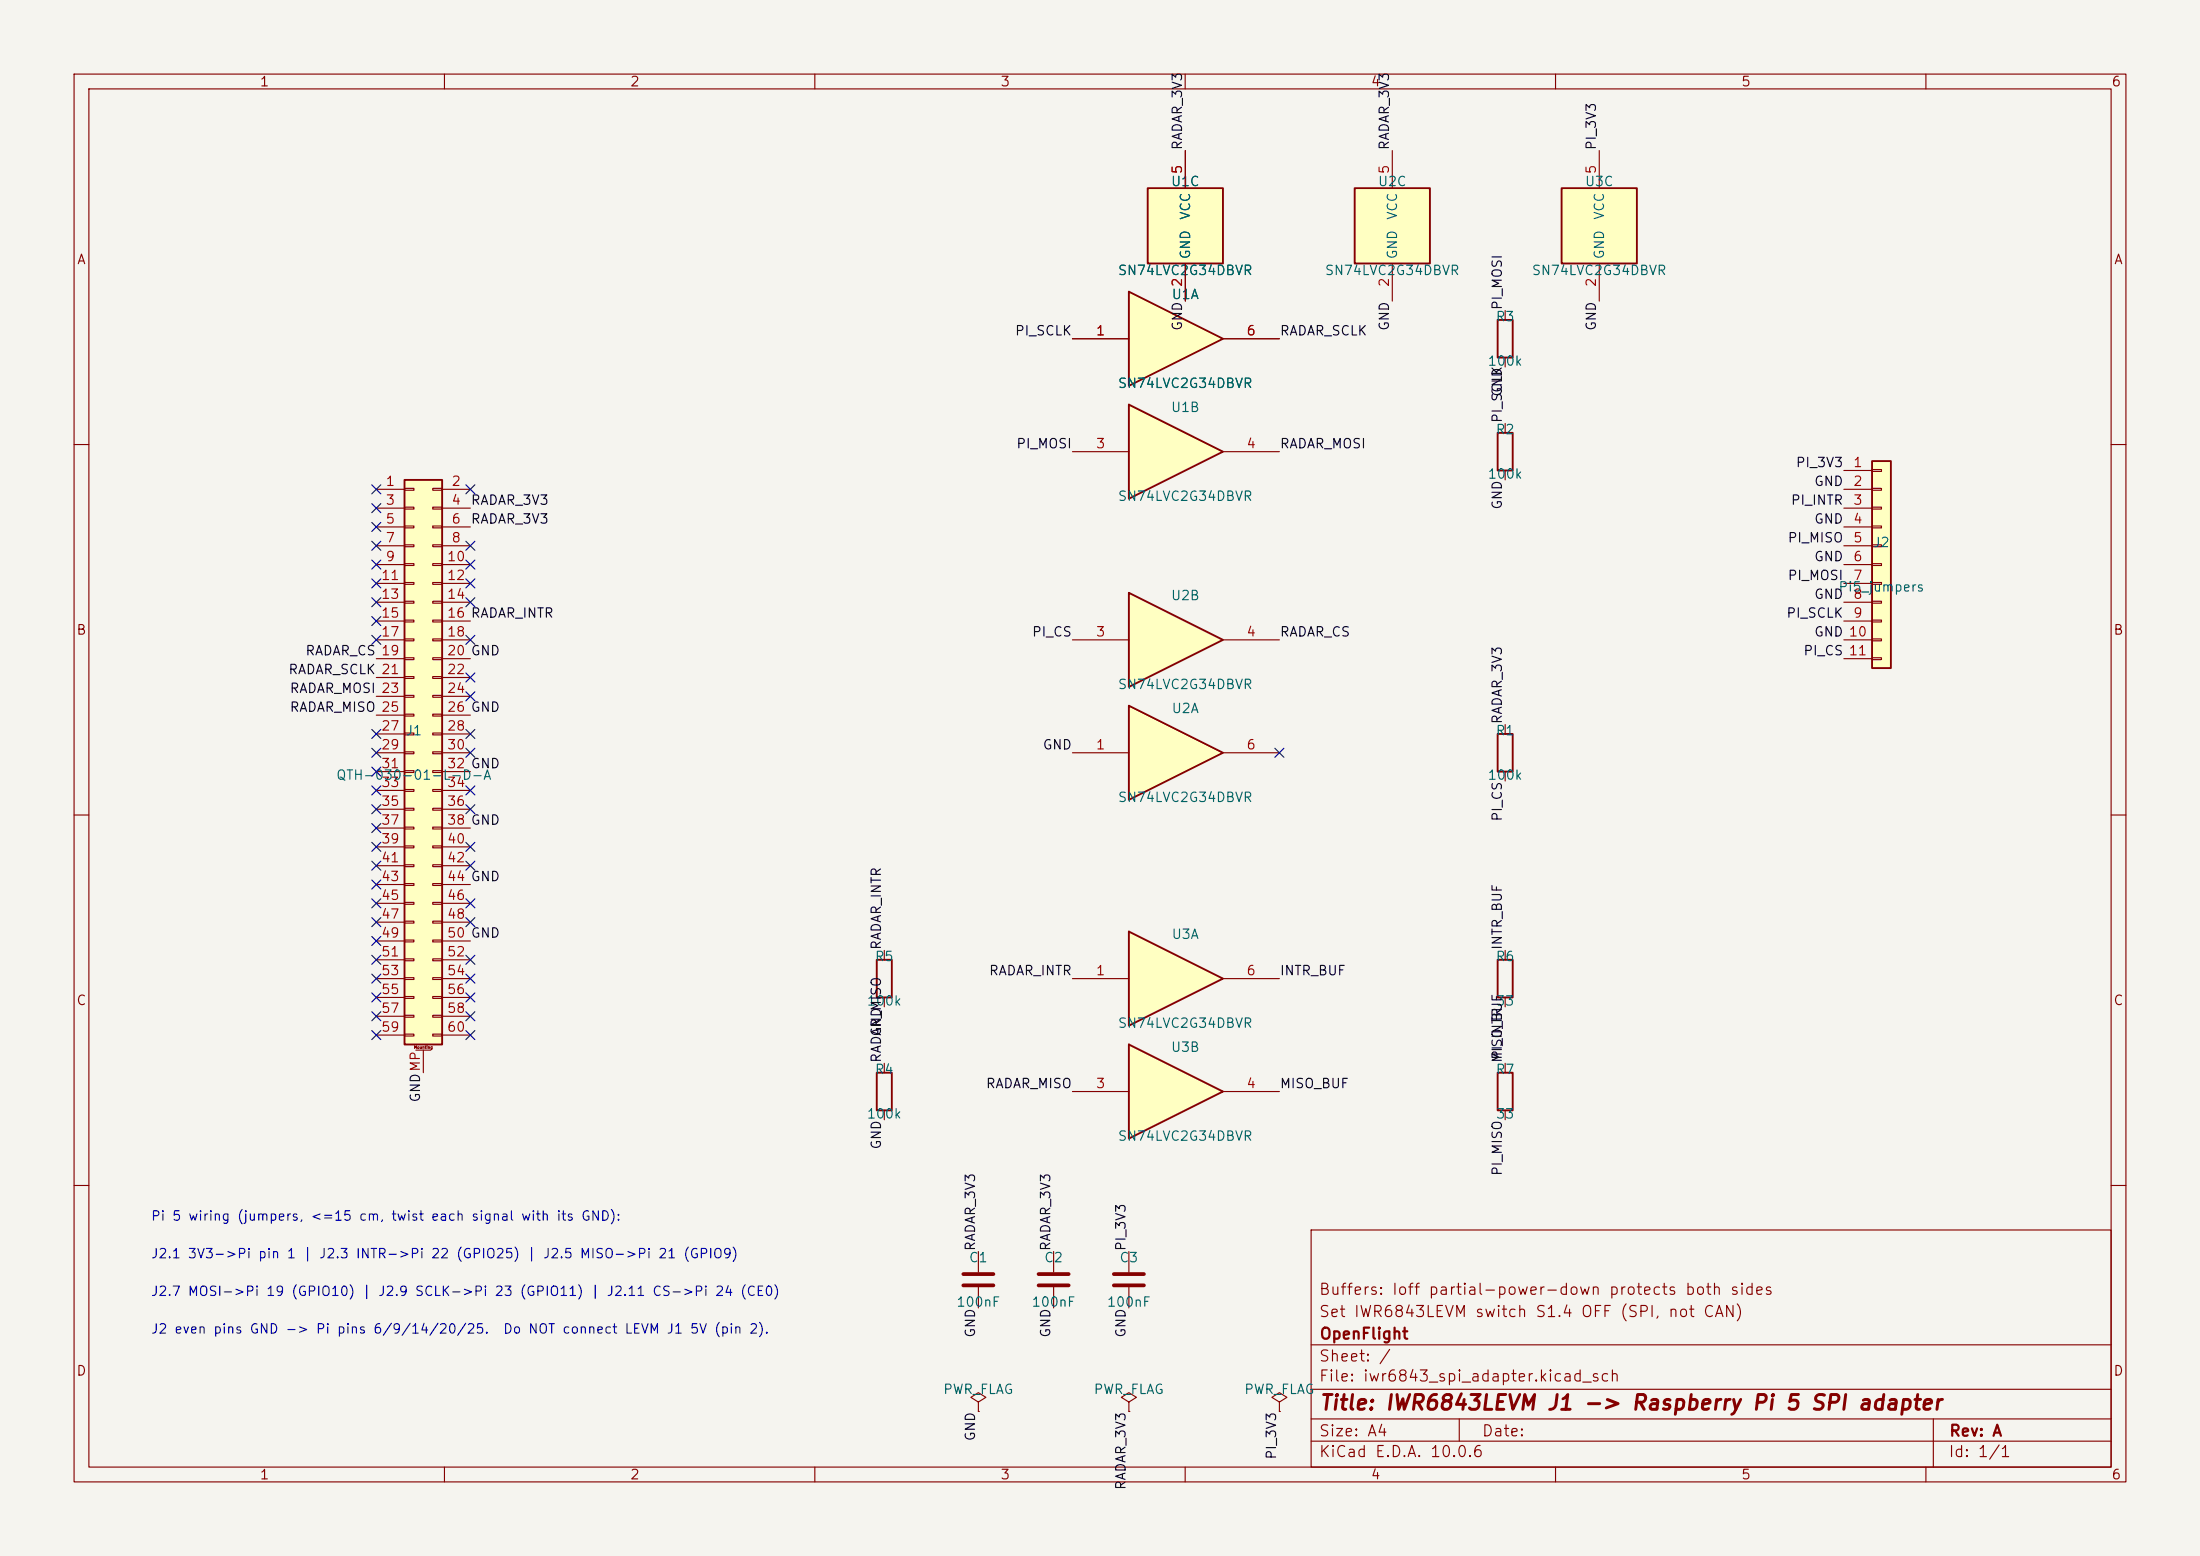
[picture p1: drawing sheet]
<svg xmlns="http://www.w3.org/2000/svg" width="297mm" height="210mm" viewBox="0 0 297 210" stroke-linecap="round" stroke-linejoin="round" font-family="sans-serif">
<path d="M0 0h297v210h-297z" fill="#f5f4ef" stroke="#f5f4ef" stroke-width=".14"/>
<g fill="none" stroke="#840000" stroke-width=".15">
<path d="M10 10h277v190h-277zM12 12h273v186h-273zM60 10v2M110 10v2M160 10v2M210 10v2M260 10v2M10 60h2M285 60h2M10 110h2M285 110h2M10 160h2"/>
<path d="M132.1 168.9v2.8M132.1 173.7v2.8M177 166h108v32h-108zM285 160h2M60 198v2M110 198v2M160 198v2M177 194.5h108M177 191.5h108M177 187.5h108M177 181.5h108M197 191.5v3"/>
<path d="M210 198v2M260 198v2M261 191.5v6.5"/>
</g>
<path d="M130 172h4.1M130 173.5h4.1" fill="none" stroke="#840000" stroke-width=".51"/>
<path d="M54.6 64.8h5.1v76.2h-5.1z" fill="#ffffc2"/>
<path d="M54.6 64.8h5.1v76.2h-5.1z" fill="none" stroke="#840000" stroke-width=".25"/>
<g fill="none" stroke="#840000" stroke-width=".15">
<path d="M50.8 66h3.8M50.8 68.6h3.8M50.8 71.1h3.8M50.8 73.7h3.8M50.8 76.2h3.8M50.8 78.7h3.8M54.6 65.9h1.3v.3h-1.3zM54.6 68.5h1.3v.2h-1.3zM54.6 71h1.3v.2h-1.3zM54.6 73.5h1.3v.3h-1.3zM54.6 76.1h1.3v.2h-1.3zM54.6 78.6h1.3v.3h-1.3z"/>
<path d="M58.4 65.9h1.3v.3h-1.3zM58.4 68.5h1.3v.2h-1.3zM58.4 71h1.3v.2h-1.3zM58.4 73.5h1.3v.3h-1.3zM58.4 76.1h1.3v.2h-1.3zM58.4 78.6h1.3v.3h-1.3zM59.7 66h3.8M59.7 68.6h3.8M59.7 71.1h3.8M59.7 73.7h3.8M59.7 76.2h3.8M59.7 78.7h3.8"/>
<path d="M50.8 81.3h3.8M50.8 83.8h3.8M50.8 86.4h3.8M50.8 88.9h3.8M50.8 91.4h3.8M50.8 94h3.8M50.8 96.5h3.8M50.8 99.1h3.8M54.6 81.2h1.3v.2h-1.3zM54.6 83.7h1.3v.2h-1.3zM54.6 86.2h1.3v.3h-1.3zM54.6 88.8h1.3v.2h-1.3z"/>
<path d="M54.6 91.3h1.3v.3h-1.3zM54.6 93.9h1.3v.2h-1.3zM54.6 96.4h1.3v.2h-1.3zM54.6 98.9h1.3v.3h-1.3zM58.4 81.2h1.3v.2h-1.3zM58.4 83.7h1.3v.2h-1.3zM58.4 86.2h1.3v.3h-1.3zM58.4 88.8h1.3v.2h-1.3zM58.4 91.3h1.3v.3h-1.3zM58.4 93.9h1.3v.2h-1.3zM58.4 96.4h1.3v.2h-1.3zM58.4 98.9h1.3v.3h-1.3z"/>
<path d="M59.7 81.3h3.8M59.7 83.8h3.8M59.7 86.4h3.8M59.7 88.9h3.8M59.7 91.4h3.8M59.7 94h3.8M59.7 96.5h3.8M59.7 99.1h3.8M50.8 101.6h3.8M50.8 104.1h3.8M50.8 106.7h3.8M50.8 109.2h3.8"/>
<path d="M50.8 111.8h3.8M50.8 114.3h3.8M50.8 116.8h3.8M50.8 119.4h3.8M54.6 101.5h1.3v.2h-1.3zM54.6 104h1.3v.3h-1.3zM54.6 106.6h1.3v.2h-1.3zM54.6 109.1h1.3v.2h-1.3zM54.6 111.6h1.3v.3h-1.3zM54.6 114.2h1.3v.2h-1.3zM54.6 116.7h1.3v.3h-1.3zM54.6 119.3h1.3v.2h-1.3z"/>
<path d="M58.4 101.5h1.3v.2h-1.3zM58.4 104h1.3v.3h-1.3zM58.4 106.6h1.3v.2h-1.3zM58.4 109.1h1.3v.2h-1.3zM58.4 111.6h1.3v.3h-1.3zM58.4 114.2h1.3v.2h-1.3zM58.4 116.7h1.3v.3h-1.3zM58.4 119.3h1.3v.2h-1.3zM59.7 101.6h3.8M59.7 104.1h3.8M59.7 106.7h3.8M59.7 109.2h3.8"/>
<path d="M59.7 111.8h3.8M59.7 114.3h3.8M59.7 116.8h3.8M59.7 119.4h3.8M50.8 121.9h3.8M50.8 124.5h3.8M50.8 127h3.8M50.8 129.5h3.8M50.8 132.1h3.8M50.8 134.6h3.8M50.8 137.2h3.8M50.8 139.7h3.8"/>
<path d="M54.6 121.8h1.3v.2h-1.3zM54.6 124.3h1.3v.3h-1.3zM54.6 126.9h1.3v.2h-1.3zM54.6 129.4h1.3v.3h-1.3zM54.6 132h1.3v.2h-1.3zM54.6 134.5h1.3v.2h-1.3zM54.6 137h1.3v.3h-1.3zM54.6 139.6h1.3v.2h-1.3zM58.4 121.8h1.3v.2h-1.3zM58.4 124.3h1.3v.3h-1.3zM58.4 126.9h1.3v.2h-1.3zM58.4 129.4h1.3v.3h-1.3z"/>
<path d="M58.4 132h1.3v.2h-1.3zM58.4 134.5h1.3v.2h-1.3zM58.4 137h1.3v.3h-1.3zM58.4 139.6h1.3v.2h-1.3zM59.7 121.9h3.8M59.7 124.5h3.8M59.7 127h3.8M59.7 129.5h3.8M59.7 132.1h3.8M59.7 134.6h3.8M59.7 137.2h3.8M59.7 139.7h3.8"/>
<path d="M56.1 141.7h2.1M57.1 141.7v3.1"/>
</g>
<path d="M210.8 25.4h10.2v10.2h-10.2z" fill="#ffffc2"/>
<path d="M210.8 25.4h10.2v10.2h-10.2z" fill="none" stroke="#840000" stroke-width=".25"/>
<path d="M215.9 20.3v5.1M215.9 35.6v5" fill="none" stroke="#840000" stroke-width=".15"/>
<path d="M182.9 25.4h10.1v10.2h-10.1z" fill="#ffffc2"/>
<path d="M182.9 25.4h10.1v10.2h-10.1zM118.4 144.8h2v5.1h-2z" fill="none" stroke="#840000" stroke-width=".25"/>
<path d="M188 20.3v5.1M188 35.6v5M119.4 143.5v1.3M119.4 149.9v1.2" fill="none" stroke="#840000" stroke-width=".15"/>
<path d="M252.7 62.2h2.6v28h-2.6z" fill="#ffffc2"/>
<path d="M252.7 62.2h2.6v28h-2.6z" fill="none" stroke="#840000" stroke-width=".25"/>
<g fill="none" stroke="#840000" stroke-width=".15">
<path d="M248.9 63.5h3.8M248.9 66h3.8M248.9 68.6h3.8M248.9 71.1h3.8M248.9 73.7h3.8M248.9 76.2h3.8M248.9 78.7h3.8M252.7 63.4h1.3v.2h-1.3zM252.7 65.9h1.3v.3h-1.3zM252.7 68.5h1.3v.2h-1.3zM252.7 71h1.3v.2h-1.3zM252.7 73.5h1.3v.3h-1.3z"/>
<path d="M252.7 76.1h1.3v.2h-1.3zM252.7 78.6h1.3v.3h-1.3zM248.9 81.3h3.8M248.9 83.8h3.8M248.9 86.4h3.8M248.9 88.9h3.8M252.7 81.2h1.3v.2h-1.3zM252.7 83.7h1.3v.2h-1.3zM252.7 86.2h1.3v.3h-1.3zM252.7 88.8h1.3v.2h-1.3z"/>
</g>
<path d="M154.9 25.4h10.2v10.2h-10.2z" fill="#ffffc2"/>
<path d="M154.9 25.4h10.2v10.2h-10.2zM118.4 129.5h2v5.1h-2z" fill="none" stroke="#840000" stroke-width=".25"/>
<path d="M160 20.3v5.1M160 35.6v5M119.4 128.3v1.2M119.4 134.6v1.3" fill="none" stroke="#840000" stroke-width=".15"/>
<path d="M152.4 54.6l12.7 6.4-12.7 6.3z" fill="#ffffc2"/>
<path d="M152.4 54.6l12.7 6.4-12.7 6.3z" fill="none" stroke="#840000" stroke-width=".25"/>
<path d="M144.8 61h7.6M165.1 61h7.6" fill="none" stroke="#840000" stroke-width=".15"/>
<path d="M152.4 39.4l12.7 6.3-12.7 6.4z" fill="#ffffc2"/>
<path d="M152.4 39.4l12.7 6.3-12.7 6.4zM202.2 43.2h2v5.1h-2zM202.2 58.4h2v5.1h-2z" fill="none" stroke="#840000" stroke-width=".25"/>
<path d="M144.8 45.7h7.6M165.1 45.7h7.6M203.2 41.9v1.3M203.2 48.3v1.2M203.2 57.2v1.2M203.2 63.5v1.3M132.1 189.2l1-.6-1-.6-1 .6 1 .6v1.3M132.1 190.5h.1M152.4 189.2l1-.6-1-.6-1 .6 1 .6v1.3M152.4 190.5h.1M172.7 189.2l1-.6-1-.6-1 .6 1 .6v1.3M172.7 190.5h.1" fill="none" stroke="#840000" stroke-width=".15"/>
<path d="M152.4 95.3l12.7 6.3-12.7 6.4z" fill="#ffffc2"/>
<path d="M152.4 95.3l12.7 6.3-12.7 6.4z" fill="none" stroke="#840000" stroke-width=".25"/>
<path d="M144.8 101.6h7.6M165.1 101.6h7.6" fill="none" stroke="#840000" stroke-width=".15"/>
<path d="M152.4 141l12.7 6.3-12.7 6.4z" fill="#ffffc2"/>
<path d="M152.4 141l12.7 6.3-12.7 6.4z" fill="none" stroke="#840000" stroke-width=".25"/>
<path d="M144.8 147.3h7.6M165.1 147.3h7.6" fill="none" stroke="#840000" stroke-width=".15"/>
<path d="M152.4 125.7l12.7 6.4-12.7 6.3z" fill="#ffffc2"/>
<path d="M202.2 99.1h2v5h-2zM152.4 125.7l12.7 6.4-12.7 6.3zM202.2 144.8h2v5.1h-2z" fill="none" stroke="#840000" stroke-width=".25"/>
<path d="M203.2 97.8v1.3M203.2 104.1v1.3M144.8 132.1h7.6M165.1 132.1h7.6M203.2 143.5v1.3M203.2 149.9v1.2M152.4 168.9v2.8M152.4 173.7v2.8" fill="none" stroke="#840000" stroke-width=".15"/>
<path d="M150.4 172h4M150.4 173.5h4" fill="none" stroke="#840000" stroke-width=".51"/>
<path d="M152.4 80l12.7 6.4-12.7 6.3z" fill="#ffffc2"/>
<path d="M152.4 80l12.7 6.4-12.7 6.3zM202.2 129.5h2v5.1h-2z" fill="none" stroke="#840000" stroke-width=".25"/>
<path d="M160 20.3v5.1M160 35.6v5M144.8 45.7h7.6M165.1 45.7h7.6M144.8 86.4h7.6M165.1 86.4h7.6M203.2 128.3v1.2M203.2 134.6v1.3M142.2 168.9v2.8M142.2 173.7v2.8" fill="none" stroke="#840000" stroke-width=".15"/>
<path d="M140.2 172h4.1M140.2 173.5h4.1" fill="none" stroke="#840000" stroke-width=".51"/>
<g fill="none" stroke="#000084" stroke-width=".15">
<path d="M50.2 65.4l1.2 1.2M50.2 68l1.2 1.2M50.2 70.5l1.2 1.2M50.2 73.1l1.2 1.2M50.2 75.6l1.2 1.2M50.2 78.1l1.2 1.2M51.4 65.4l-1.2 1.2M51.4 78.1l-1.2 1.2M51.4 68l-1.2 1.2M51.4 70.5l-1.2 1.2M51.4 73.1l-1.2 1.2M51.4 75.6l-1.2 1.2"/>
<path d="M62.9 78.1l1.2 1.2M62.9 65.4l1.2 1.2M62.9 73.1l1.2 1.2M62.9 75.6l1.2 1.2M64.1 73.1l-1.2 1.2M64.1 65.4l-1.2 1.2M64.1 75.6l-1.2 1.2M64.1 78.1l-1.2 1.2M50.2 85.8l1.2 1.2M50.2 80.7l1.2 1.2M50.2 83.2l1.2 1.2M50.2 98.5l1.2 1.2"/>
<path d="M51.4 85.8l-1.2 1.2M51.4 80.7l-1.2 1.2M51.4 83.2l-1.2 1.2M51.4 98.5l-1.2 1.2M62.9 93.4l1.2 1.2M62.9 98.5l1.2 1.2M62.9 85.8l1.2 1.2M62.9 80.7l1.2 1.2M62.9 90.8l1.2 1.2M64.1 93.4l-1.2 1.2M64.1 98.5l-1.2 1.2M64.1 85.8l-1.2 1.2"/>
<path d="M64.1 90.8l-1.2 1.2M64.1 80.7l-1.2 1.2M50.2 116.2l1.2 1.2M50.2 108.6l1.2 1.2M50.2 118.8l1.2 1.2M50.2 113.7l1.2 1.2M50.2 111.2l1.2 1.2M50.2 106.1l1.2 1.2M50.2 101l1.2 1.2M50.2 103.5l1.2 1.2M51.4 106.1l-1.2 1.2M51.4 118.8l-1.2 1.2"/>
<path d="M51.4 116.2l-1.2 1.2M51.4 113.7l-1.2 1.2M51.4 111.2l-1.2 1.2M51.4 108.6l-1.2 1.2M51.4 101l-1.2 1.2M51.4 103.5l-1.2 1.2M62.9 116.2l1.2 1.2M62.9 113.7l1.2 1.2M62.9 101l1.2 1.2M62.9 108.6l1.2 1.2M62.9 106.1l1.2 1.2M64.1 116.2l-1.2 1.2"/>
<path d="M64.1 113.7l-1.2 1.2M64.1 108.6l-1.2 1.2M64.1 106.1l-1.2 1.2M64.1 101l-1.2 1.2M172.1 101l1.2 1.2M173.3 101l-1.2 1.2M50.2 126.4l1.2 1.2M50.2 139.1l1.2 1.2M50.2 136.6l1.2 1.2M50.2 134l1.2 1.2M50.2 131.5l1.2 1.2M50.2 128.9l1.2 1.2"/>
<path d="M50.2 123.9l1.2 1.2M50.2 121.3l1.2 1.2M51.4 139.1l-1.2 1.2M51.4 136.6l-1.2 1.2M51.4 134l-1.2 1.2M51.4 131.5l-1.2 1.2M51.4 128.9l-1.2 1.2M51.4 126.4l-1.2 1.2M51.4 123.9l-1.2 1.2M51.4 121.3l-1.2 1.2M62.9 139.1l1.2 1.2M62.9 136.6l1.2 1.2"/>
<path d="M62.9 134l1.2 1.2M62.9 131.5l1.2 1.2M62.9 128.9l1.2 1.2M62.9 121.3l1.2 1.2M62.9 123.9l1.2 1.2M64.1 139.1l-1.2 1.2M64.1 136.6l-1.2 1.2M64.1 134l-1.2 1.2M64.1 131.5l-1.2 1.2M64.1 128.9l-1.2 1.2M64.1 123.9l-1.2 1.2M64.1 121.3l-1.2 1.2"/>
</g>
<text font-size="2" fill="#840000" x="178" y="190.8">Title: IWR6843LEVM J1 -&gt; Raspberry Pi 5 SPI adapter</text>
<g font-size="1.5" fill="#840000">
<text x="178" y="178.1">Set IWR6843LEVM switch S1.4 OFF (SPI, not CAN)</text>
<text x="178" y="175.1">Buffers: Ioff partial-power-down protects both sides</text>
<text x="178" y="184.1">Sheet: /</text>
<text x="178" y="181.1">OpenFlight</text>
<text x="178" y="186.8">File: iwr6843_spi_adapter.kicad_sch</text>
<text x="178" y="197">KiCad E.D.A. 10.0.6</text>
<text x="178" y="194.2">Size: A4</text>
<text x="200" y="194.2">Date:</text>
<text x="263" y="197">Id: 1/1</text>
<text x="263" y="194.2">Rev: A</text>
</g>
<g font-size="1.3" fill="#840000">
<text x="35" y="12">1</text>
<text x="85" y="12">2</text>
<text x="135" y="12">3</text>
<text x="185" y="12">4</text>
<text x="235" y="12">5</text>
<text x="285" y="12">6</text>
<text x="10.3" y="36">A</text>
<text x="285.3" y="36">A</text>
<text x="10.2" y="86">B</text>
<text x="285.2" y="86">B</text>
<text x="10.2" y="136">C</text>
<text x="285.2" y="136">C</text>
<text x="10.2" y="186">D</text>
<text x="285.2" y="186">D</text>
<text x="35" y="200">1</text>
<text x="85" y="200">2</text>
<text x="135" y="200">3</text>
<text x="185" y="200">4</text>
<text x="235" y="200">5</text>
<text x="285" y="200">6</text>
</g>
<g font-size="1.3" fill="#a90000">
<text x="159.9" y="23.6" transform="rotate(-90 159.9 23.6)">5</text>
<text x="187.8" y="23.6" transform="rotate(-90 187.8 23.6)">5</text>
<text x="215.8" y="23.6" transform="rotate(-90 215.8 23.6)">5</text>
<text x="159.9" y="38.8" transform="rotate(-90 159.9 38.8)">2</text>
<text x="187.8" y="38.8" transform="rotate(-90 187.8 38.8)">2</text>
<text x="215.8" y="38.8" transform="rotate(-90 215.8 38.8)">2</text>
<text x="147.9" y="45.6">1</text>
<text x="168.2" y="45.6">6</text>
<text x="52" y="65.9">1</text>
<text x="60.9" y="65.9">2</text>
<text x="147.9" y="60.8">3</text>
<text x="168.2" y="60.8">4</text>
<text x="250.1" y="63.4">1</text>
<text x="250.1" y="65.9">2</text>
<text x="52" y="68.4">3</text>
<text x="52" y="71">5</text>
<text x="60.9" y="68.4">4</text>
<text x="60.9" y="71">6</text>
<text x="250.1" y="68.4">3</text>
<text x="250.1" y="71">4</text>
<text x="52" y="73.5">7</text>
<text x="52" y="76.1">9</text>
<text x="60.3" y="76.1">10</text>
<text x="60.9" y="73.5">8</text>
<text x="250.1" y="73.5">5</text>
<text x="250.1" y="76.1">6</text>
<text x="51.4" y="78.6">11</text>
<text x="51.4" y="81.1">13</text>
<text x="51.4" y="83.7">15</text>
<text x="60.3" y="78.6">12</text>
<text x="60.3" y="81.1">14</text>
<text x="60.3" y="83.7">16 RADAR_INTR</text>
<text x="250.1" y="78.6">7</text>
<text x="250.1" y="81.1">8</text>
<text x="250.1" y="83.7">9</text>
<text x="51.4" y="86.2">17</text>
<text x="60.3" y="86.2">18</text>
<text x="60.3" y="88.8">20 GND</text>
<text x="147.9" y="86.2">3</text>
<text x="168.2" y="86.2">4</text>
<text x="60.3" y="91.3">22</text>
<text x="60.3" y="93.8">24</text>
<text x="51.4" y="98.9">27</text>
<text x="51.4" y="101.5">29</text>
<text x="60.3" y="96.4">26 GND</text>
<text x="60.3" y="98.9">28</text>
<text x="60.3" y="101.5">30</text>
<text x="147.9" y="101.5">1</text>
<text x="168.2" y="101.5">6</text>
<text x="51.4" y="104">31</text>
<text x="51.4" y="106.5">33</text>
<text x="60.3" y="104">32 GND</text>
<text x="60.3" y="106.5">34</text>
<text x="51.4" y="109.1">35</text>
<text x="51.4" y="111.6">37</text>
<text x="60.3" y="109.1">36</text>
<text x="60.3" y="111.6">38 GND</text>
<text x="51.4" y="114.2">39</text>
<text x="51.4" y="116.7">41</text>
<text x="51.4" y="119.2">43</text>
<text x="60.3" y="114.2">40</text>
<text x="60.3" y="116.7">42</text>
<text x="60.3" y="119.2">44 GND</text>
<text x="51.4" y="121.8">45</text>
<text x="51.4" y="124.3">47</text>
<text x="60.3" y="121.8">46</text>
<text x="60.3" y="124.3">48</text>
<text x="51.4" y="126.9">49</text>
<text x="51.4" y="129.4">51</text>
<text x="51.4" y="131.9">53</text>
<text x="60.3" y="126.9">50 GND</text>
<text x="60.3" y="129.4">52</text>
<text x="60.3" y="131.9">54</text>
<text x="147.9" y="131.9">1</text>
<text x="168.2" y="131.9">6</text>
<text x="51.4" y="134.5">55</text>
<text x="51.4" y="137">57</text>
<text x="60.3" y="134.5">56</text>
<text x="60.3" y="137">58</text>
<text x="51.4" y="139.6">59</text>
<text x="60.3" y="139.6">60</text>
<text x="147.9" y="147.2">3</text>
<text x="168.2" y="147.2">4</text>
</g>
<g font-size="1.3" fill="#0f0f0f">
<text x="159.9" y="20.3" transform="rotate(-90 159.9 20.3)">RADAR_3V3</text>
<text x="187.8" y="20.3" transform="rotate(-90 187.8 20.3)">RADAR_3V3</text>
<text x="215.8" y="20.3" transform="rotate(-90 215.8 20.3)">PI_3V3</text>
<text x="203.1" y="41.9" transform="rotate(-90 203.1 41.9)">PI_MOSI</text>
<text x="136.9" y="45.6">PI_SCLK</text>
<text x="159.9" y="44.7" transform="rotate(-90 159.9 44.7)">GND</text>
<text x="172.7" y="45.6">RADAR_SCLK</text>
<text x="187.8" y="44.7" transform="rotate(-90 187.8 44.7)">GND</text>
<text x="215.8" y="44.7" transform="rotate(-90 215.8 44.7)">GND</text>
<text x="203.1" y="53.6" transform="rotate(-90 203.1 53.6)">GND</text>
<text x="203.1" y="57.2" transform="rotate(-90 203.1 57.2)">PI_SCLK</text>
<text x="137.1" y="60.8">PI_MOSI</text>
<text x="172.7" y="60.8">RADAR_MOSI</text>
<text x="242.3" y="63.4">PI_3V3</text>
<text x="244.8" y="65.9">GND</text>
<text x="63.5" y="71">RADAR_3V3</text>
<text x="63.5" y="68.5">RADAR_3V3</text>
<text x="203.1" y="68.9" transform="rotate(-90 203.1 68.9)">GND</text>
<text x="241.7" y="68.5">PI_INTR</text>
<text x="244.8" y="71">GND</text>
<text x="241.3" y="73.5">PI_MISO</text>
<text x="244.8" y="76.1">GND</text>
<text x="241.1" y="83.7">PI_SCLK</text>
<text x="241.3" y="78.6">PI_MOSI</text>
<text x="244.8" y="81.2">GND</text>
<text x="41.1" y="88.8">RADAR_CS 19</text>
<text x="139.2" y="86.2">PI_CS</text>
<text x="172.7" y="86.2">RADAR_CS</text>
<text x="243.4" y="88.8">PI_CS 11</text>
<text x="244.8" y="86.2">GND 10</text>
<text x="38.8" y="91.3">RADAR_SCLK 21</text>
<text x="39" y="93.9">RADAR_MOSI 23</text>
<text x="39" y="96.4">RADAR_MISO 25</text>
<text x="140.7" y="101.5">GND</text>
<text x="203.1" y="97.8" transform="rotate(-90 203.1 97.8)">RADAR_3V3</text>
<text x="203.1" y="111" transform="rotate(-90 203.1 111)">PI_CS</text>
<text x="119.3" y="128.3" transform="rotate(-90 119.3 128.3)">RADAR_INTR</text>
<text x="133.4" y="132">RADAR_INTR</text>
<text x="172.7" y="132">INTR_BUF</text>
<text x="203.1" y="128.3" transform="rotate(-90 203.1 128.3)">INTR_BUF</text>
<text x="119.3" y="143.5" transform="rotate(-90 119.3 143.5)">RADAR_MISO</text>
<text x="119.3" y="140" transform="rotate(-90 119.3 140)">GND</text>
<text x="203.1" y="143.5" transform="rotate(-90 203.1 143.5)">MISO_BUF</text>
<text x="203.1" y="143.1" transform="rotate(-90 203.1 143.1)">PI_INTR</text>
<text x="57" y="148.9" transform="rotate(-90 57 148.9)">GNDMP</text>
<text x="133" y="147.2">RADAR_MISO</text>
<text x="172.7" y="147.2">MISO_BUF</text>
<text x="119.3" y="155.2" transform="rotate(-90 119.3 155.2)">GND</text>
<text x="203.1" y="158.8" transform="rotate(-90 203.1 158.8)">PI_MISO</text>
<text x="132" y="168.9" transform="rotate(-90 132 168.9)">RADAR_3V3</text>
<text x="142.1" y="168.9" transform="rotate(-90 142.1 168.9)">RADAR_3V3</text>
<text x="152.3" y="168.9" transform="rotate(-90 152.3 168.9)">PI_3V3</text>
<text x="132" y="180.6" transform="rotate(-90 132 180.6)">GND</text>
<text x="142.1" y="180.6" transform="rotate(-90 142.1 180.6)">GND</text>
<text x="152.3" y="180.6" transform="rotate(-90 152.3 180.6)">GND</text>
<text x="132" y="194.6" transform="rotate(-90 132 194.6)">GND</text>
<text x="172.6" y="197.1" transform="rotate(-90 172.6 197.1)">PI_3V3</text>
<text x="152.3" y="201.2" transform="rotate(-90 152.3 201.2)">RADAR_3V3</text>
</g>
<g font-size="1.3" fill="#006464">
<text x="158" y="25.4">U1C</text>
<text x="161" y="29.8" transform="rotate(-90 161 29.8)">VCC</text>
<text x="185.9" y="25.4">U2C</text>
<text x="188.9" y="29.8" transform="rotate(-90 188.9 29.8)">VCC</text>
<text x="213.9" y="25.4">U3C</text>
<text x="216.9" y="29.8" transform="rotate(-90 216.9 29.8)">VCC</text>
<text x="161" y="35.1" transform="rotate(-90 161 35.1)">GND</text>
<text x="188.9" y="35.1" transform="rotate(-90 188.9 35.1)">GND</text>
<text x="216.9" y="35.1" transform="rotate(-90 216.9 35.1)">GND</text>
<text x="150.8" y="37.4">SN74LVC2G34DBVR</text>
<text x="158.1" y="40.7">U1A</text>
<text x="178.8" y="37.4">SN74LVC2G34DBVR</text>
<text x="206.7" y="37.4">SN74LVC2G34DBVR</text>
<text x="201.8" y="43.7">R3</text>
<text x="150.8" y="52.7">SN74LVC2G34DBVR</text>
<text x="200.7" y="49.7">100k</text>
<text x="158" y="55.9">U1B</text>
<text x="201.8" y="58.9">R2</text>
<text x="200.7" y="64.9">100k</text>
<text x="150.8" y="67.9">SN74LVC2G34DBVR</text>
<text x="252.8" y="74.2">J2</text>
<text x="158" y="81.3">U2B</text>
<text x="248.1" y="80.2">Pi5_jumpers</text>
<text x="150.8" y="93.3">SN74LVC2G34DBVR</text>
<text x="54.7" y="99.6">J1</text>
<text x="158.1" y="96.6">U2A</text>
<text x="201.8" y="99.6">R1</text>
<text x="45.3" y="105.6">QTH-030-01-L-D-A</text>
<text x="200.7" y="105.6">100k</text>
<text x="150.8" y="108.6">SN74LVC2G34DBVR</text>
<text x="118" y="130">R5</text>
<text x="158.1" y="127">U3A</text>
<text x="201.8" y="130">R6</text>
<text x="116.9" y="136">100k</text>
<text x="201.9" y="136">33</text>
<text x="150.8" y="139">SN74LVC2G34DBVR</text>
<text x="158" y="142.3">U3B</text>
<text x="118" y="145.3">R4</text>
<text x="201.8" y="145.3">R7</text>
<text x="116.9" y="151.3">100k</text>
<text x="150.8" y="154.3">SN74LVC2G34DBVR</text>
<text x="201.9" y="151.3">33</text>
<text x="130.7" y="170.7">C1</text>
<text x="140.9" y="170.7">C2</text>
<text x="151" y="170.7">C3</text>
<text x="129" y="176.7">100nF</text>
<text x="139.2" y="176.7">100nF</text>
<text x="149.3" y="176.7">100nF</text>
<text x="127.2" y="188.5">PWR_FLAG</text>
<text x="147.6" y="188.5">PWR_FLAG</text>
<text x="167.9" y="188.5">PWR_FLAG</text>
</g>
<g font-size="1.3" fill="#0000c2">
<text x="20.3" y="165.1">Pi 5 wiring (jumpers, &lt;=15 cm, twist each signal with its GND):</text>
<text x="20.3" y="170.2">J2.1 3V3-&gt;Pi pin 1 | J2.3 INTR-&gt;Pi 22 (GPIO25) | J2.5 MISO-&gt;Pi 21 (GPIO9)</text>
<text x="20.3" y="175.2">J2.7 MOSI-&gt;Pi 19 (GPIO10) | J2.9 SCLK-&gt;Pi 23 (GPIO11) | J2.11 CS-&gt;Pi 24 (CE0)</text>
<text x="20.3" y="180.3">J2 even pins GND -&gt; Pi pins 6/9/14/20/25.</text>
<text x="67.8" y="180.3">Do NOT connect LEVM J1 5V (pin 2).</text>
</g>
<text font-size=".4" fill="#840000" x="55.8" y="141.6">Mounting</text>
</svg>
